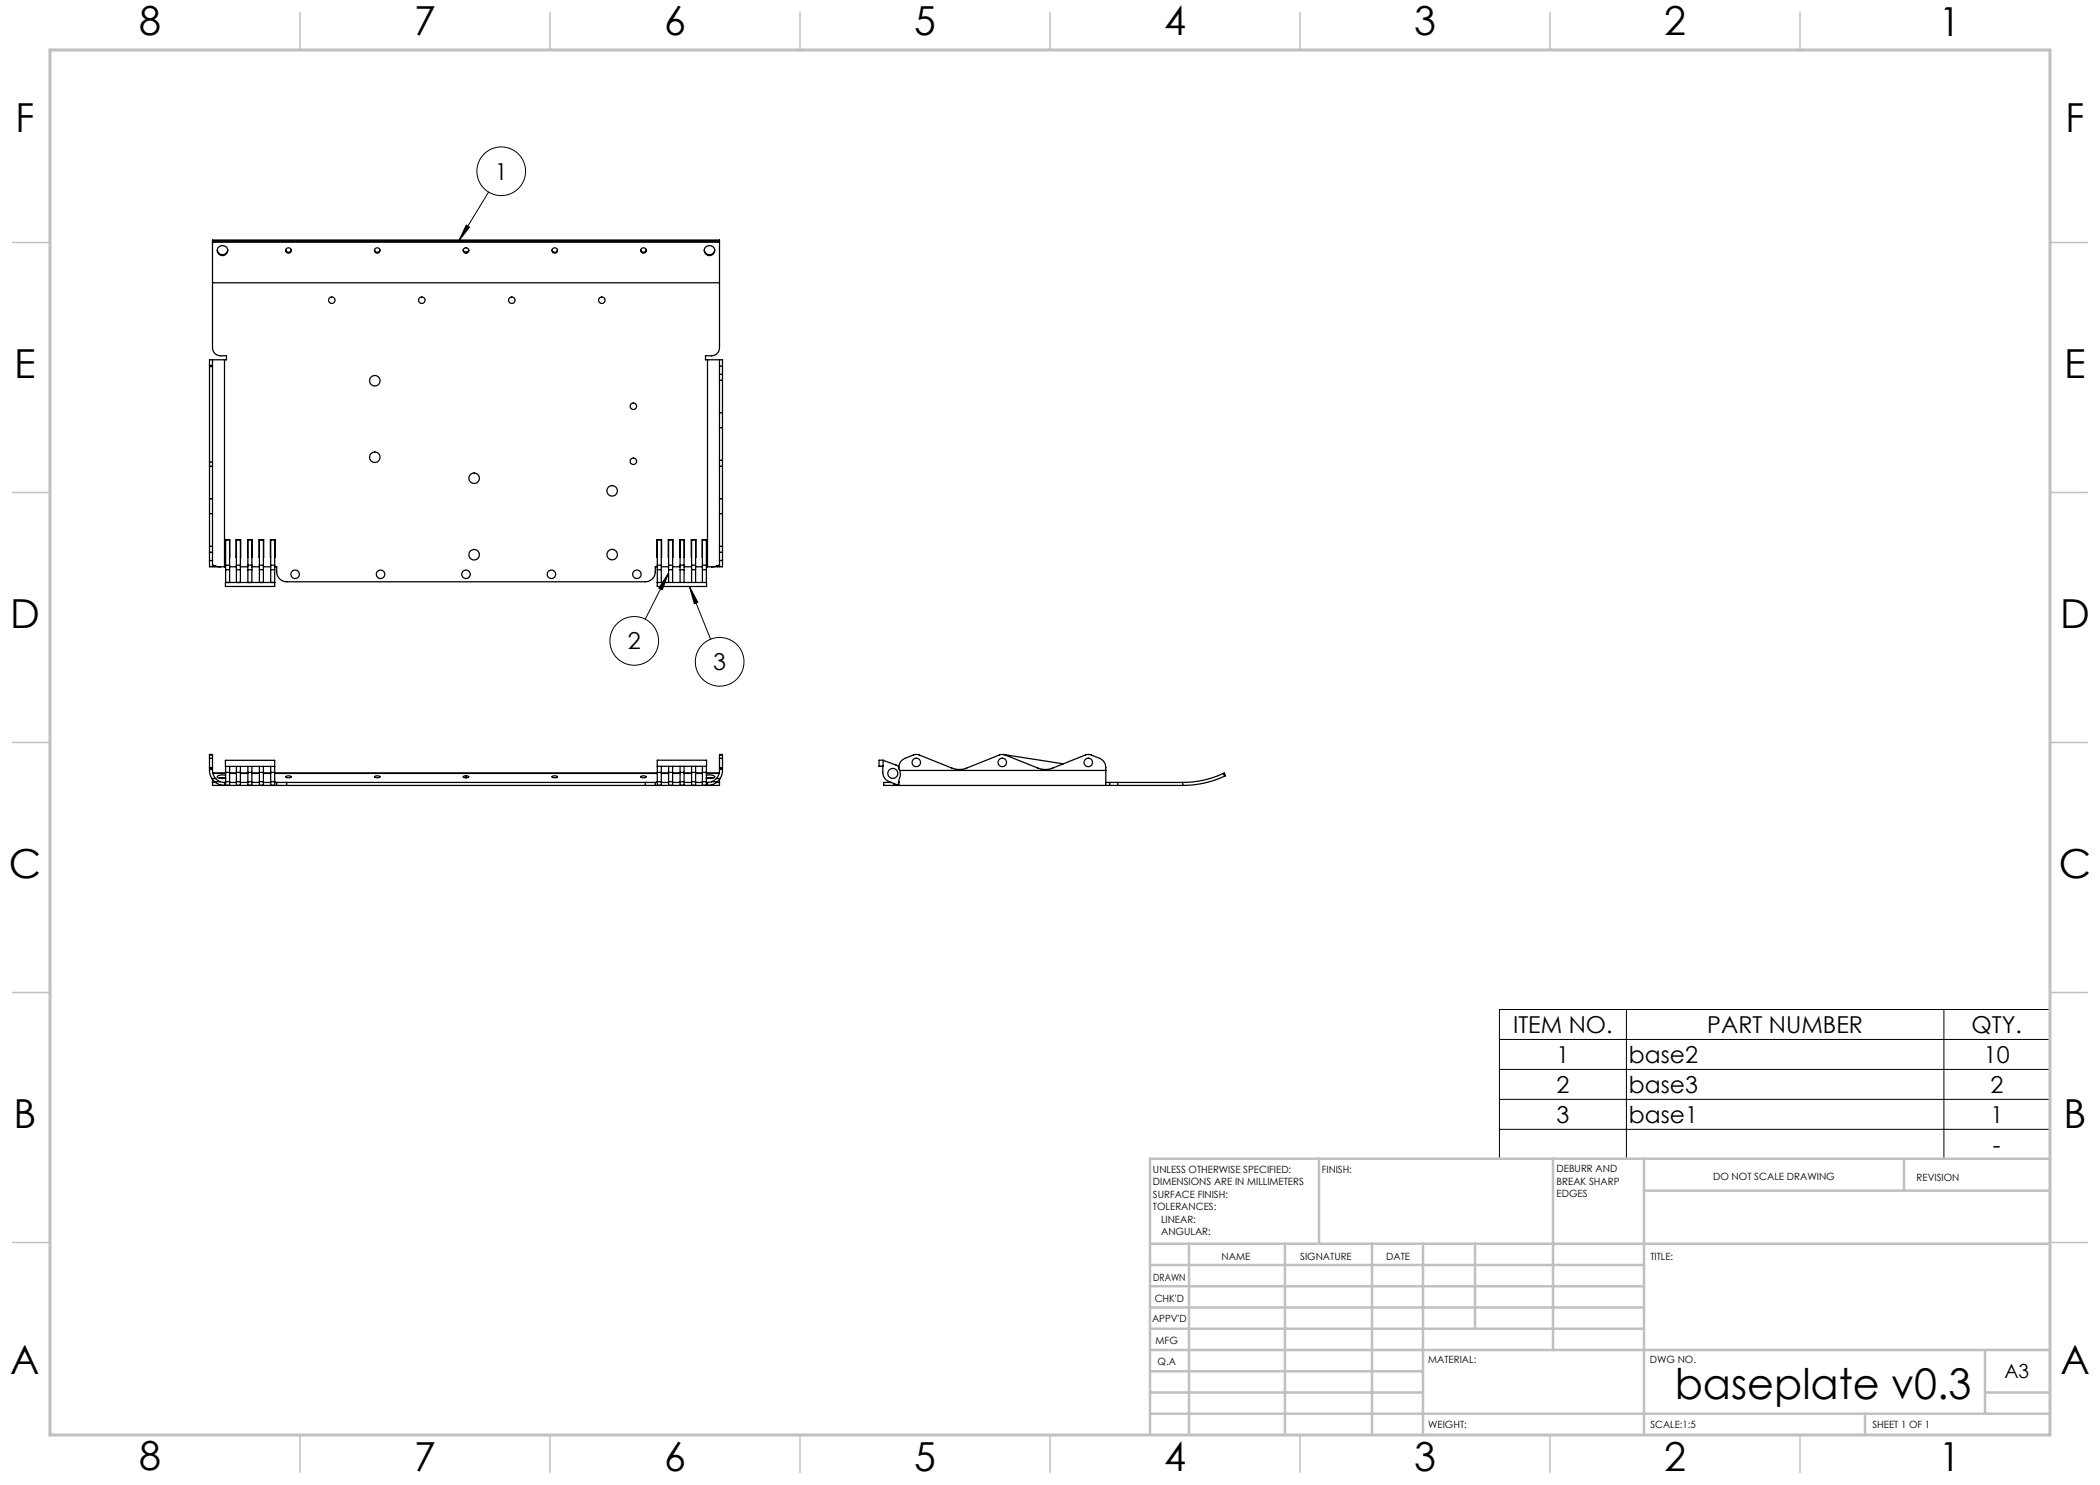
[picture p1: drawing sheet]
<svg xmlns="http://www.w3.org/2000/svg" width="420mm" height="297mm" viewBox="0 0 420 297" stroke-linecap="round" stroke-linejoin="round" font-family="sans-serif">
<g fill="none" stroke="#000" stroke-width=".2">
<path d="M97.7 38.4l-6 9.9M93.2 45l.7 .4-2.2 2.9zM133.7 114.6l-4.7 9.2M133.7 114.6l-1.2 3.3-.7-.3zM137.9 117.3l4.2 10.5M137.9 117.3l1.7 3.2-.7 .2zM299.9 201.9h110.1v30h-110.1zM299.9 213.9h110.1M299.9 219.9h110.1M299.9 207.9h110.1M325.3 201.9v30M388.8 201.9v30"/>
<path d="M299.9 225.9h110.1"/>
<circle cx="100.2" cy="34.3" r="4.9"/>
<circle cx="126.8" cy="128.2" r="4.9"/>
<circle cx="143.9" cy="132.4" r="4.9"/>
</g>
<path d="M410 231.8v55.2h-187.2" fill="none" stroke="#c0c0c0" stroke-width=".2"/>
<g fill="none" stroke="#c0c0c0" stroke-width=".5">
<path d="M263.8 231.8v17M310.6 231.8v38.2M328.8 231.8v55.2M328.8 238.1h81.2M380.8 231.8v6.3M410 231.8h-180v55.2M230 248.8h180M230 257.3h98.8M230 253h98.8M237.8 248.8v38.2M257 248.8v38.2M274.4 248.8v38.2"/>
<path d="M284.6 248.8v38.2M295 248.8v17M230 265.8h98.8M230 261.5h98.8M230 278.5h54.6M230 274.3h54.6M230 270h180M397 278.5h13M397 270v12.8M230 282.8h180M373 282.8v4.2"/>
</g>
<g fill="none" stroke="#c0c0c0" stroke-width=".3">
<path d="M60 2.5v7.5M110 2.5v7.5M160 2.5v7.5M210 2.5v7.5M260 2.5v7.5M310 2.5v7.5M360 2.5v7.5M2.5 48.5h7.5M410 48.5h7.5M2.5 98.5h7.5M410 98.5h7.5M2.5 148.5h7.5"/>
<path d="M410 148.5h7.5M2.5 198.5h7.5M410 198.5h7.5M2.5 248.5h7.5M410 248.5h7.5M60 287v7.5M110 287v7.5M160 287v7.5M210 287v7.5M260 287v7.5M310 287v7.5M360 287v7.5"/>
</g>
<path d="M10 10h400v277h-400z" fill="none" stroke="#c0c0c0" stroke-width=".6"/>
<path d="M93.2 45l.7 .4-2.2 2.9zM133.7 114.6l-1.2 3.3-.7-.3zM137.9 117.3l1.7 3.2-.7 .2z" fill="#000"/>
<g fill="none" stroke="#000" stroke-width=".25">
<path d="M42.5 48.4v8.2M42.5 56.6v13a1.6 1.6 0 0 0 1.6 1.6h1.2v.8h-.4M42.5 48.4v-.4h101.4v.4M42.5 48.3h101.4M42.5 48.4h101.4M42.5 56.6h101.4M45.5 50.1a1.03 1.03 0 0 1-1 .8 1.03 1.03 0 0 1-1-.8M58.2 50a.54 .54 0 0 1-.5 .4 .54 .54 0 0 1-.5-.4M76 50a.54 .54 0 0 1-.6 .4 .54 .54 0 0 1-.5-.4M92.7 50l.1 .3 .4 .1M93.2 50.4v.2M93.7 50l-.1 .3-.4 .1"/>
<path d="M110.4 50a.54 .54 0 0 0 .5 .4 .54 .54 0 0 0 .6-.4M128.2 50a.54 .54 0 0 0 .5 .4 .54 .54 0 0 0 .5-.4M140.9 50.1a1.03 1.03 0 0 0 1 .8 1.03 1.03 0 0 0 1-.8M143.9 48.4v8.2M143.9 56.6v13a1.6 1.6 0 0 1-1.6 1.6h-1.2v.8h.4M41.9 73.1v.2M41.9 73.3v19.1M41.9 73.3h.6M41.9 73.1h.6M42.5 73.1v.2M42.5 72h2.4M42.5 72v1.1"/>
<path d="M42.5 73.3v19.1M42.5 72h-.6v1.1M44.9 72v41.4M141.5 72h2.4M141.5 72v41.4M143.9 74.9v1.2M143.9 72h.6v1.2M143.9 72v1.2M143.9 73.2v1.7M143.9 76.1v6.5M143.9 74.9h.6M143.9 76.1h.6"/>
<path d="M143.9 73.2h.6M144.5 74.9v1.2M144.5 73.2v1.7M144.5 76.1v6.5M41.9 92.4v.9M41.9 99.8v2.9M41.9 93.3v6.5M41.9 93.3h.6M41.9 92.4h.6M41.9 99.8h.6M42.5 92.4v.9M42.5 99.8v2.9"/>
<path d="M42.5 93.3v6.5M143.9 92.1v1.2M143.9 82.6v2.9M143.9 99.8v2.9M143.9 85.5v6.6M143.9 93.3v6.5M143.9 92.1h.6M143.9 93.3h.6M143.9 82.6h.6M143.9 85.5h.6M143.9 99.8h.6M144.5 92.1v1.2"/>
<path d="M144.5 82.6v2.9M144.5 99.8v2.9M144.5 85.5v6.6M144.5 93.3v6.5M41.9 109.3v1.2M41.9 112.1v1.3h.6v-1.3M41.9 102.7v6.6M41.9 110.5v1.6M41.9 110.5h.6M41.9 109.3h.6M41.9 102.7h.6M41.9 112.1h.6"/>
<path d="M42.5 109.3v1.2M42.5 113.2l.1-.2 .5 .2M42.5 113.3l1.6 .1M42.5 102.7v6.6M42.5 110.5v1.6M42.5 113.2h.6M43.1 113.2l1 .2M44.1 113.4h.8M44.9 113.4h.2M45.1 116.5h9.8M45.1 113v.9M45.1 113v-5h.8v5"/>
<path d="M45.1 113.9v3.4h9.8v-3.4M45.1 111.4v-3.5h.8v3.5M45.1 113.9h.8M45.1 113h.8M45.9 113v.9M45.9 113.9v2.6M45.9 113.4h1.4M47.3 113v.9M47.3 113v-5h.8v5M47.3 113.9v2.6M47.3 111.4l-.1-3.5h.9v3.5M47.3 113.9h.8"/>
<path d="M47.3 113h.8M48.1 113v.9M48.1 113.9v2.6M48.1 113.4h1.5M49.6 113v.9M49.6 113v-5h.8v5M49.6 113.9v2.6M49.6 111.4l-.1-3.5h.9v3.5M49.6 113.9h.8M49.6 113h.8M50.4 113v.9M50.4 113.9v2.6"/>
<path d="M50.4 113.4h1.5M51.9 113v.9M51.9 113v-5h.8v5M51.9 113.9v2.6M51.9 111.4l-.1-3.5h.9v3.5M51.9 113.9h.8M51.9 113h.8M52.7 113v.9M52.7 113.9v2.6M52.7 113.4h1.4M54.1 113v.9M54.1 113v-5h.8v5"/>
<path d="M54.1 113.9v2.6M54.1 111.4v-3.5h.9l-.1 3.5M54.1 113.9h.8M54.1 113h.8M54.9 113.4h.4a2.41 2.41 0 0 0 1.3 2.8l.7 .2h71.8a2 2 0 0 0 2-2v-1h.4M54.9 113v.9M131.5 116.5h9.8M131.5 113v.9M131.5 113v-5h.8v5M131.5 113.9v3.4h9.8v-3.4M131.5 111.4l-.1-3.5h.9v3.5M131.5 113.9h.8"/>
<path d="M131.5 113h.8M132.3 113v.9M132.3 113.9v2.6M132.3 113.4h1.4M133.7 113v.9M133.7 113v-5h.8v5M133.7 113.9v2.6M133.7 111.4v-3.5h.9l-.1 3.5M133.7 113.9h.8M133.7 113h.8M134.5 113v.9M134.5 113.9v2.6"/>
<path d="M134.5 113.4h1.5M136 113v.9M136 113v-5h.8v5M136 113.9v2.6M136 111.4v-3.5h.9l-.1 3.5M136 113.9h.8M136 113h.8M136.8 113v.9M136.8 113.9v2.6M136.8 113.4h1.5M138.3 113v.9M138.3 113v-5h.8v5"/>
<path d="M138.3 113.9v2.6M138.3 111.4v-3.5h.9l-.1 3.5M138.3 113.9h.8M138.3 113h.8M139.1 113v.9M139.1 113.9v2.6M139.1 113.4h1.4M140.5 113v.9M140.5 113v-5h.8v5M140.5 113.9v2.6M140.5 111.4v-3.5h.8v3.5M140.5 113.9h.8"/>
<path d="M140.5 113h.8M141.3 113v.9M141.3 113.4h.2M141.5 113.4h.8M143.3 113.2l-1 .2M143.3 113.2h.6M143.9 109.3v1.2M143.9 112.1v1.3h.6v-1.3M143.9 113.2l-.1-.2-.5 .2M143.9 113.3l-1.6 .1M143.9 102.7v6.6M143.9 110.5v1.6"/>
<path d="M143.9 110.5h.6M143.9 109.3h.6M143.9 102.7h.6M143.9 112.1h.6M144.5 109.3v1.2M144.5 102.7v6.6M144.5 110.5v1.6M41.9 151.7v1.8M41.9 153.6v.2M41.9 153.8l.1 .9 .4 1M41.9 151v-.1h.6v.1M41.9 153.6h.6"/>
<path d="M41.9 153.8h.6M41.9 153.5h.6M41.9 151v.7M41.9 153.5v.1M41.9 151.7h.6M41.9 151h.6M42.4 155.7l.5 .6M42.4 155.7h.7M42.5 151.7v1.8M42.5 153.6v.2M42.5 153.8v.2a2.41 2.41 0 0 0 .6 1.7M42.5 156.5h.6"/>
<path d="M42.5 156.5v.6h1.6M42.5 155.9v.6M42.5 151v.7M42.5 153.5v.1M42.6 154.6h2.5M42.6 154.7h2.5M42.9 156.3a3 3 0 0 0 2 .8v-.6M42.9 156.3h1.2M43.1 155.7l1 .6M44.1 156.3l.8 .2M44.1 157.1h11.2M44.1 157v.1"/>
<path d="M44.9 156.5h.2M45.1 153.3h9.8M45.1 155.1a1.32 1.32 0 0 0-1.7 .3 1.79 1.79 0 0 0 1.7 .2h-1.3M45.1 154.5v1.8M45.1 156.3h.8M45.1 154.5v-2.4h9.8v2.4M45.1 156.3v.8h.8v-.8M45.1 154.5h.8M45.9 154.5v1.8M45.9 156.5h1.4M45.9 154.6h1.4M45.9 153.3v1.2"/>
<path d="M45.9 154.7h1.4M47.3 154.5v1.8M47.3 156.3h.8M47.3 154.5h.8M47.3 156.3v.8h.8v-.8M47.3 153.3v1.2M48.1 154.5v1.8M48.1 156.5h1.5M48.1 154.6h1.5M48.1 153.3v1.2M48.1 154.7h1.5M49.6 154.5v1.8"/>
<path d="M49.6 156.3h.8M49.6 154.5h.8M49.6 156.3v.8h.8v-.8M49.6 153.3v1.2M50.4 154.5v1.8M50.4 156.5h1.5M50.4 154.6h1.5M50.4 153.3v1.2M50.4 154.7h1.5M51.9 154.5v1.8M51.9 156.3h.8M51.9 154.5h.8"/>
<path d="M51.9 156.3v.8h.8v-.8M51.9 153.3v1.2M52.7 154.5v1.8M52.7 156.5h1.4M52.7 154.6h1.4M52.7 153.3v1.2M52.7 154.7h1.4M54.1 154.5v1.8M54.1 156.3h.8M54.1 156.3v.8h.8v-.8M54.1 154.5h.8M54.1 153.3v1.2"/>
<path d="M54.9 154.5v1.8M54.9 156.5h.4M54.9 154.6h76.6M54.9 154.7h76.6M55.3 156.5h2M55.3 157.1h2M55.3 156.5v.6M57.2 155.3l.1-.1a.62 .62 0 0 1 .9 .2 .85 .85 0 0 1-1-.1zM57.3 156.5v.6M57.3 156.5h71.8M57.3 157.1h71.8M74.9 155.3l.2-.1a.62 .62 0 0 1 .9 .2 .85 .85 0 0 1-1.1-.1z"/>
<path d="M93.2 155.2l.5 .2-.5 .2M93.2 155.2l-.5 .2 .5 .2M93.2 155.2v.4M110.4 155.3l.2-.1a.62 .62 0 0 1 .9 .2 .85 .85 0 0 1-1.1-.1zM128.2 155.3l.1-.1a.62 .62 0 0 1 .9 .2 .85 .85 0 0 1-1-.1zM129.1 156.5h2M129.1 157.1h2M129.1 156.5v.6M131.1 156.5v.6M131.1 156.5h.4M131.1 157.1h11.2M131.5 153.3h9.8"/>
<path d="M131.5 154.5v1.8M131.5 156.3h.8M131.5 154.5v-2.5h9.8v2.5M131.5 156.3v.8h.8v-.8M131.5 154.5h.8M132.3 154.5v1.8M132.3 156.5h1.4M132.3 154.6h1.4M132.3 153.3v1.2M132.3 154.7h1.4M133.7 154.5v1.8M133.7 156.3h.8"/>
<path d="M133.7 154.5h.8M133.7 156.3v.8h.8v-.8M133.7 153.3v1.2M134.5 154.5v1.8M134.5 156.5h1.5M134.5 154.6h1.5M134.5 153.3v1.2M134.5 154.7h1.5M136 154.5v1.8M136 156.3h.8M136 154.5h.8M136 156.3v.8h.8v-.8"/>
<path d="M136 153.3v1.2M136.8 154.5v1.8M136.8 156.5h1.5M136.8 154.6h1.5M136.8 153.3v1.2M136.8 154.7h1.5M138.3 154.5v1.8M138.3 156.3h.8M138.3 154.5h.8M138.3 156.3v.8h.8v-.8M138.3 153.3v1.2M139.1 154.5v1.8"/>
<path d="M139.1 156.5h1.4M139.1 154.6h1.4M139.1 153.3v1.2M139.1 154.7h1.4M140.5 154.5v1.8M140.5 156.3h.8M140.5 156.3v.8h.8v-.8M140.5 154.5h.8M140.5 153.3v1.2M141.3 155.1a1.32 1.32 0 0 1 1.6 .3 1.79 1.79 0 0 1-1.6 .2h1.3M141.3 154.5v1.8M141.3 156.5h.2"/>
<path d="M141.3 154.6h2.5M141.3 154.7h2.5M142.3 157v.1M142.3 156.3l-.8 .2M142.3 156.3h1.2M143.3 155.7l-1 .6M143.3 155.7h.7M143.3 156.5h.6M143.5 156.3a3 3 0 0 1-2 .8v-.6M143.9 153.6v.2M143.9 151.7v1.8M143.9 153.8v.2a2.41 2.41 0 0 1-.6 1.7"/>
<path d="M143.9 151v-.1h.6v.1M143.9 156.5v.6h-1.6M143.9 155.9v.6M143.9 153.6h.6M143.9 153.8h.6M143.9 153.5h.6M143.9 151.7h.6M143.9 151v.7M143.9 153.5v.1M143.9 151h.6M144 155.7l-.5 .6M144.5 153.6v.2"/>
<path d="M144.5 151.7v1.8M144.5 153.8l-.1 .9-.4 1M144.5 151v.7M144.5 153.5v.1M176.6 153.3a3.7 3.7 0 0 0 .2 2l.8 .9 2.1 .9 .1-.7M176.6 152.1l2.6 .9 .6 .4M176.6 152h-.8v1.3h.8M176.6 152v1.3h-.8M178.2 156.5h-1.4v.6h2M178.8 157.1h43.2M178.8 156.7v.4M179.7 156.5h.1"/>
<path d="M179.9 154.1l-.1-.2a1.67 1.67 0 0 1 1.2-2.2l1.8-.7 .8-.1 6.8 2.7a4 4 0 0 0 2.9 0l6.6-2.6 .6-.1 .6 .1 6.5 2.6a4 4 0 0 0 2.9 0l6.9-2.7 .7 .1 1.8 .7a2.14 2.14 0 0 1 1.3 2.4M179.9 154.1a3.8 3.8 0 0 1-.1 2.2v.8M179.9 154.1h41.3M200.7 150.9l12 1.9M221.2 154.1v3M221.2 156.5h.8M222 157.1h1.6M222 156.5h1.6M222 156.5v.6M223.6 156.5h13M223.6 157.1h13M223.6 156.5v.6"/>
<path d="M236.6 156.5v.6M244.7 154.7a19.2 19.2 0 0 1-8.1 1.8M244.7 154.7l.2 .5M244.7 154.7l.2-.1 .2 .5-.2 .1M244.9 155.2a19.8 19.8 0 0 1-8.3 1.9"/>
<circle cx="44.5" cy="50.1" r="1.04"/>
<circle cx="57.7" cy="50.1" r=".55"/>
<circle cx="75.4" cy="50.1" r=".55"/>
<circle cx="93.2" cy="50.1" r=".55"/>
<circle cx="111" cy="50.1" r=".55"/>
<circle cx="128.7" cy="50.1" r=".55"/>
<circle cx="141.9" cy="50.1" r="1.04"/>
<circle cx="66.4" cy="60" r=".65"/>
<circle cx="75" cy="76.1" r="1.05"/>
<circle cx="84.4" cy="60" r=".65"/>
<circle cx="102.4" cy="60" r=".65"/>
<circle cx="120.4" cy="60" r=".65"/>
<circle cx="75" cy="91.4" r="1.05"/>
<circle cx="94.8" cy="95.6" r="1.05"/>
<circle cx="122.4" cy="98.2" r="1.05"/>
<circle cx="126.7" cy="81.3" r=".65"/>
<circle cx="126.7" cy="92.3" r=".65"/>
<circle cx="59" cy="114.9" r=".85"/>
<circle cx="76.1" cy="114.9" r=".85"/>
<circle cx="93.2" cy="114.9" r=".85"/>
<circle cx="94.8" cy="110.9" r="1.05"/>
<circle cx="110.3" cy="114.9" r=".85"/>
<circle cx="122.4" cy="110.9" r="1.05"/>
<circle cx="127.4" cy="114.9" r=".85"/>
<circle cx="178.6" cy="154.7" r="1"/>
<circle cx="183.3" cy="152.5" r=".85"/>
<circle cx="200.5" cy="152.5" r=".85"/>
<circle cx="217.7" cy="152.5" r=".85"/>
</g>
<text font-size="8.5" x="335" y="279.7">baseplate v0.3</text>
<g font-size="8">
<text x="27.8" y="7">8</text>
<text x="82.8" y="7.1">7</text>
<text x="132.8" y="7.1">6</text>
<text x="182.8" y="7.1">5</text>
<text x="232.8" y="7.1">4</text>
<text x="282.8" y="7.1">3</text>
<text x="332.8" y="7.1">2</text>
<text x="387.8" y="7.1">1</text>
<text x="3.1" y="26.4">F</text>
<text x="413.1" y="26.3">F</text>
<text x="2.9" y="75.6">E</text>
<text x="412.9" y="75.6">E</text>
<text x="2" y="125.6">D</text>
<text x="412" y="125.6">D</text>
<text x="1.8" y="175.6">C</text>
<text x="411.8" y="175.6">C</text>
<text x="2.7" y="225.6">B</text>
<text x="412.7" y="225.6">B</text>
<text x="2.1" y="274.9">A</text>
<text x="412.1" y="274.8">A</text>
<text x="27.8" y="294">8</text>
<text x="82.8" y="294.1">7</text>
<text x="132.8" y="294.1">6</text>
<text x="182.8" y="294.1">5</text>
<text x="232.8" y="294.1">4</text>
<text x="282.8" y="294.1">3</text>
<text x="332.8" y="294.1">2</text>
<text x="387.8" y="294.1">1</text>
</g>
<g font-size="4.7">
<text x="99" y="36">1</text>
<text x="125.6" y="129.9">2</text>
<text x="142.6" y="134.1">3</text>
<text x="302.6" y="206.6">ITEM NO.</text>
<text x="341.5" y="206.6">PART NUMBER</text>
<text x="394.3" y="206.6">QTY.</text>
<text x="311.3" y="212.6">1</text>
<text x="325.8" y="212.6">base2</text>
<text x="396.8" y="212.6">10</text>
<text x="311.3" y="218.6">2</text>
<text x="325.8" y="218.6">base3</text>
<text x="398.1" y="218.6">2</text>
<text x="311.3" y="224.6">3</text>
<text x="325.8" y="224.6">base1</text>
<text x="398.1" y="224.6">1</text>
<text x="398.6" y="230.6">-</text>
</g>
<text font-size="3.9" x="400.9" y="275.5">A3</text>
<g font-size="2">
<text x="230.6" y="234.6">UNLESS OTHERWISE SPECIFIED:</text>
<text x="230.6" y="237.1">DIMENSIONS ARE IN MILLIMETERS</text>
<text x="230.6" y="239.6">SURFACE FINISH:</text>
<text x="264.4" y="234.6">FINISH:</text>
<text x="311.3" y="234.5">DEBURR AND</text>
<text x="311.3" y="237">BREAK SHARP</text>
<text x="311.3" y="239.5">EDGES</text>
<text x="342.6" y="236">DO NOT SCALE DRAWING</text>
<text x="383.3" y="236.2">REVISION</text>
<text x="230.6" y="242.1">TOLERANCES:</text>
<text x="232.2" y="244.6">LINEAR:</text>
<text x="232.2" y="247.1">ANGULAR:</text>
<text x="244.3" y="252">NAME</text>
<text x="260" y="251.9">SIGNATURE</text>
<text x="277.2" y="251.9">DATE</text>
<text x="330.1" y="251.9">TITLE:</text>
<text x="230.6" y="256.1">DRAWN</text>
<text x="230.9" y="260.3">CHK'D</text>
<text x="230.4" y="264.4">APPV'D</text>
<text x="231.1" y="268.8">MFG</text>
<text x="231.5" y="273">Q.A</text>
<text x="285.6" y="272.5">MATERIAL:</text>
<text x="330" y="272.5">DWG NO.</text>
<text x="285.6" y="285.5">WEIGHT:</text>
<text x="330.1" y="285.6">SCALE:1:5</text>
<text x="374.5" y="285.6">SHEET 1 OF 1</text>
</g>
</svg>
